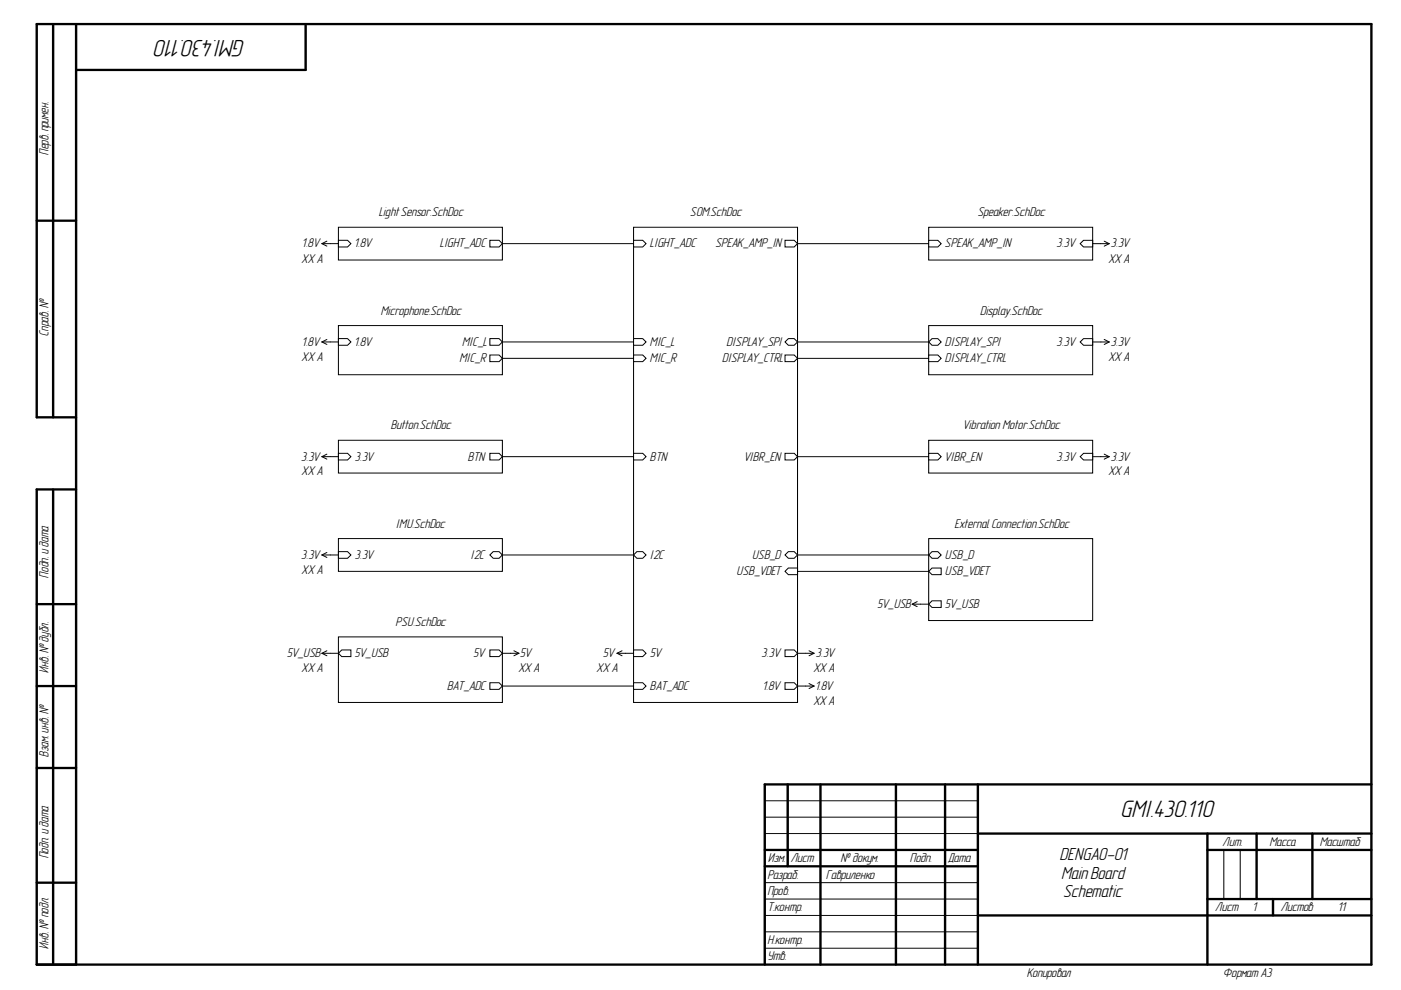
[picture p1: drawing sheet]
<svg xmlns="http://www.w3.org/2000/svg" width="297mm" height="210mm" viewBox="0 0 297 210" stroke-linecap="round" stroke-linejoin="round" font-family="sans-serif">
<g fill="none" stroke="#000" stroke-width=".5">
<path d="M11.3 5.1v83.4M16.1 5.1v199.4M64.8 5.1v9.7h-48.7M7.8 46.8h8.3M16.1 88.5h-8.3v-83.4h283v199.4h-283v-100.7h8.3M11.3 103.8v100.7M7.8 128.1h8.3M7.8 145.5h8.3M7.8 162.8h8.3M167 166.3v17.4M174 166.3v38.2M190 166.3v38.2"/>
<path d="M200.4 166.3v38.2M207.3 176.7h83.5M207.3 166.3v38.2M256 176.7v27.8M266.4 176.7v13.9M278.2 176.7v13.9M290.8 166.3h-128.7v38.2M7.8 187.1h8.3M162.1 180.2h45.2M162.1 183.7h45.2M207.3 194.1h83.5M256 180.2h34.8"/>
<path d="M256 190.6h34.8M269.9 190.6v3.5"/>
</g>
<path d="M162.1 176.7h45.2M162.1 173.3h45.2M162.1 169.8h45.2M207.3 176.7h48.7v17.4h-48.7zM162.1 197.6h45.2M162.1 194.1h45.2M162.1 190.6h45.2M162.1 187.1h45.2M259.5 180.2v10.4M262.9 180.2v10.4M162.1 201h45.2" fill="none" stroke="#000" stroke-width=".21"/>
<path d="M134.3 48.2h34.8v100.7h-34.8z" fill-rule="evenodd" fill="#fff"/>
<path d="M134.3 48.2h34.8v100.7h-34.8z" fill="none" stroke="#000" stroke-width=".21"/>
<path d="M134.3 137.8h2l.7 .7-.7 .7h-2z" fill-rule="evenodd" fill="#fff"/>
<path d="M134.3 137.8h2l.7 .7-.7 .7h-2z" fill="none" stroke="#000" stroke-width=".21"/>
<path d="M166.4 137.8h2l.7 .7-.7 .7h-2z" fill-rule="evenodd" fill="#fff"/>
<path d="M166.4 137.8h2l.7 .7-.7 .7h-2z" fill="none" stroke="#000" stroke-width=".21"/>
<path d="M166.4 144.8h2l.7 .7-.7 .7h-2z" fill-rule="evenodd" fill="#fff"/>
<path d="M166.4 144.8h2l.7 .7-.7 .7h-2z" fill="none" stroke="#000" stroke-width=".21"/>
<path d="M134.3 144.8h2l.7 .7-.7 .7h-2z" fill-rule="evenodd" fill="#fff"/>
<path d="M134.3 144.8h2l.7 .7-.7 .7h-2z" fill="none" stroke="#000" stroke-width=".21"/>
<path d="M135 117h1.3l.7 .7-.7 .7h-1.3l-.7-.7z" fill-rule="evenodd" fill="#fff"/>
<path d="M135 117h1.3l.7 .7-.7 .7h-1.3l-.7-.7z" fill="none" stroke="#000" stroke-width=".21"/>
<path d="M134.3 96.1h2l.7 .7-.7 .7h-2z" fill-rule="evenodd" fill="#fff"/>
<path d="M134.3 96.1h2l.7 .7-.7 .7h-2z" fill="none" stroke="#000" stroke-width=".21"/>
<path d="M134.3 75.3h2l.7 .7-.7 .7h-2z" fill-rule="evenodd" fill="#fff"/>
<path d="M134.3 75.3h2l.7 .7-.7 .7h-2z" fill="none" stroke="#000" stroke-width=".21"/>
<path d="M134.3 71.8h2l.7 .7-.7 .7h-2z" fill-rule="evenodd" fill="#fff"/>
<path d="M134.3 71.8h2l.7 .7-.7 .7h-2z" fill="none" stroke="#000" stroke-width=".21"/>
<path d="M134.3 50.9h2l.7 .8-.7 .7h-2z" fill-rule="evenodd" fill="#fff"/>
<path d="M134.3 50.9h2l.7 .8-.7 .7h-2z" fill="none" stroke="#000" stroke-width=".21"/>
<path d="M166.4 50.9h2l.7 .8-.7 .7h-2z" fill-rule="evenodd" fill="#fff"/>
<path d="M166.4 50.9h2l.7 .8-.7 .7h-2z" fill="none" stroke="#000" stroke-width=".21"/>
<path d="M166.4 72.5l.7-.7h1.3l.7 .7-.7 .7h-1.3z" fill-rule="evenodd" fill="#fff"/>
<path d="M166.4 72.5l.7-.7h1.3l.7 .7-.7 .7h-1.3z" fill="none" stroke="#000" stroke-width=".21"/>
<path d="M166.4 75.3h2l.7 .7-.7 .7h-2z" fill-rule="evenodd" fill="#fff"/>
<path d="M166.4 75.3h2l.7 .7-.7 .7h-2z" fill="none" stroke="#000" stroke-width=".21"/>
<path d="M166.4 96.1h2l.7 .7-.7 .7h-2z" fill-rule="evenodd" fill="#fff"/>
<path d="M166.4 96.1h2l.7 .7-.7 .7h-2z" fill="none" stroke="#000" stroke-width=".21"/>
<path d="M166.4 117.7l.7-.7h1.3l.7 .7-.7 .7h-1.3z" fill-rule="evenodd" fill="#fff"/>
<path d="M166.4 117.7l.7-.7h1.3l.7 .7-.7 .7h-1.3z" fill="none" stroke="#000" stroke-width=".21"/>
<path d="M166.4 121.1l.7-.7h2v1.4h-2z" fill-rule="evenodd" fill="#fff"/>
<path d="M166.4 121.1l.7-.7h2v1.4h-2z" fill="none" stroke="#000" stroke-width=".21"/>
<path d="M71.8 114.2h34.7v6.9h-34.7z" fill-rule="evenodd" fill="#fff"/>
<path d="M71.8 114.2h34.7v6.9h-34.7z" fill="none" stroke="#000" stroke-width=".21"/>
<path d="M103.9 117.7l.7-.7h1.2l.7 .7-.7 .7h-1.2z" fill-rule="evenodd" fill="#fff"/>
<path d="M103.9 117.7l.7-.7h1.2l.7 .7-.7 .7h-1.2z" fill="none" stroke="#000" stroke-width=".21"/>
<path d="M71.8 117h1.9l.7 .7-.7 .7h-1.9z" fill-rule="evenodd" fill="#fff"/>
<path d="M71.8 117h1.9l.7 .7-.7 .7h-1.9z" fill="none" stroke="#000" stroke-width=".21"/>
<path d="M71.8 69h34.7v10.5h-34.7z" fill-rule="evenodd" fill="#fff"/>
<path d="M71.8 69h34.7v10.5h-34.7z" fill="none" stroke="#000" stroke-width=".21"/>
<path d="M103.9 71.8h1.9l.7 .7-.7 .7h-1.9z" fill-rule="evenodd" fill="#fff"/>
<path d="M103.9 71.8h1.9l.7 .7-.7 .7h-1.9z" fill="none" stroke="#000" stroke-width=".21"/>
<path d="M71.8 71.8h1.9l.7 .7-.7 .7h-1.9z" fill-rule="evenodd" fill="#fff"/>
<path d="M71.8 71.8h1.9l.7 .7-.7 .7h-1.9z" fill="none" stroke="#000" stroke-width=".21"/>
<path d="M103.9 75.3h1.9l.7 .7-.7 .7h-1.9z" fill-rule="evenodd" fill="#fff"/>
<path d="M103.9 75.3h1.9l.7 .7-.7 .7h-1.9z" fill="none" stroke="#000" stroke-width=".21"/>
<path d="M196.9 48.2h34.8v6.9h-34.8z" fill-rule="evenodd" fill="#fff"/>
<path d="M196.9 48.2h34.8v6.9h-34.8z" fill="none" stroke="#000" stroke-width=".21"/>
<path d="M196.9 51h1.9l.7 .7-.7 .7h-1.9z" fill-rule="evenodd" fill="#fff"/>
<path d="M196.9 51h1.9l.7 .7-.7 .7h-1.9z" fill="none" stroke="#000" stroke-width=".21"/>
<path d="M229 51.7l.7-.7h2v1.4h-2z" fill-rule="evenodd" fill="#fff"/>
<path d="M229 51.7l.7-.7h2v1.4h-2z" fill="none" stroke="#000" stroke-width=".21"/>
<path d="M196.9 69h34.8v10.5h-34.8z" fill-rule="evenodd" fill="#fff"/>
<path d="M196.9 69h34.8v10.5h-34.8z" fill="none" stroke="#000" stroke-width=".21"/>
<path d="M196.9 72.5l.7-.7h1.2l.7 .7-.7 .7h-1.2z" fill-rule="evenodd" fill="#fff"/>
<path d="M196.9 72.5l.7-.7h1.2l.7 .7-.7 .7h-1.2z" fill="none" stroke="#000" stroke-width=".21"/>
<path d="M196.9 75.3h1.9l.7 .7-.7 .7h-1.9z" fill-rule="evenodd" fill="#fff"/>
<path d="M196.9 75.3h1.9l.7 .7-.7 .7h-1.9z" fill="none" stroke="#000" stroke-width=".21"/>
<path d="M229 72.5l.7-.7h2v1.4h-2z" fill-rule="evenodd" fill="#fff"/>
<path d="M229 72.5l.7-.7h2v1.4h-2z" fill="none" stroke="#000" stroke-width=".21"/>
<path d="M71.8 135h34.7v13.9h-34.7z" fill-rule="evenodd" fill="#fff"/>
<path d="M71.8 135h34.7v13.9h-34.7z" fill="none" stroke="#000" stroke-width=".21"/>
<path d="M103.9 137.8h1.9l.7 .7-.7 .7h-1.9z" fill-rule="evenodd" fill="#fff"/>
<path d="M103.9 137.8h1.9l.7 .7-.7 .7h-1.9z" fill="none" stroke="#000" stroke-width=".21"/>
<path d="M72.5 137.8h1.9v1.4h-1.9l-.7-.7z" fill-rule="evenodd" fill="#fff"/>
<path d="M72.5 137.8h1.9v1.4h-1.9l-.7-.7z" fill="none" stroke="#000" stroke-width=".21"/>
<path d="M103.9 144.8h1.9l.7 .7-.7 .7h-1.9z" fill-rule="evenodd" fill="#fff"/>
<path d="M103.9 144.8h1.9l.7 .7-.7 .7h-1.9z" fill="none" stroke="#000" stroke-width=".21"/>
<path d="M71.8 93.3h34.7v7h-34.7z" fill-rule="evenodd" fill="#fff"/>
<path d="M71.8 93.3h34.7v7h-34.7z" fill="none" stroke="#000" stroke-width=".21"/>
<path d="M103.9 96.1h1.9l.7 .7-.7 .7h-1.9z" fill-rule="evenodd" fill="#fff"/>
<path d="M103.9 96.1h1.9l.7 .7-.7 .7h-1.9z" fill="none" stroke="#000" stroke-width=".21"/>
<path d="M71.8 96.1h1.9l.7 .7-.7 .7h-1.9z" fill-rule="evenodd" fill="#fff"/>
<path d="M71.8 96.1h1.9l.7 .7-.7 .7h-1.9z" fill="none" stroke="#000" stroke-width=".21"/>
<path d="M71.8 48.2h34.7v6.9h-34.7z" fill-rule="evenodd" fill="#fff"/>
<path d="M71.8 48.2h34.7v6.9h-34.7z" fill="none" stroke="#000" stroke-width=".21"/>
<path d="M103.9 50.9h1.9l.7 .8-.7 .7h-1.9z" fill-rule="evenodd" fill="#fff"/>
<path d="M103.9 50.9h1.9l.7 .8-.7 .7h-1.9z" fill="none" stroke="#000" stroke-width=".21"/>
<path d="M71.8 50.9h1.9l.7 .8-.7 .7h-1.9z" fill-rule="evenodd" fill="#fff"/>
<path d="M71.8 50.9h1.9l.7 .8-.7 .7h-1.9z" fill="none" stroke="#000" stroke-width=".21"/>
<path d="M196.9 114.2h34.8v17.4h-34.8z" fill-rule="evenodd" fill="#fff"/>
<path d="M196.9 114.2h34.8v17.4h-34.8z" fill="none" stroke="#000" stroke-width=".21"/>
<path d="M196.9 128.1l.7-.7h1.9v1.4h-1.9z" fill-rule="evenodd" fill="#fff"/>
<path d="M196.9 128.1l.7-.7h1.9v1.4h-1.9z" fill="none" stroke="#000" stroke-width=".21"/>
<path d="M196.9 117.7l.7-.7h1.2l.7 .7-.7 .7h-1.2z" fill-rule="evenodd" fill="#fff"/>
<path d="M196.9 117.7l.7-.7h1.2l.7 .7-.7 .7h-1.2z" fill="none" stroke="#000" stroke-width=".21"/>
<path d="M196.9 121.1l.7-.7h1.9v1.4h-1.9z" fill-rule="evenodd" fill="#fff"/>
<g fill="none" stroke="#000" stroke-width=".21">
<path d="M68.2 51.7l1.1 .5M68.2 51.7h1.8M69.3 51.1l-1.1 .6M68.2 72.5l1.1 .5M68.2 72.5h1.8M69.3 72l-1.1 .5M68.2 96.8l1.1 .5M68.2 96.8h1.8M69.3 96.3l-1.1 .5M68.2 117.7l1.1 .5M68.2 117.7h1.8M69.3 117.1l-1.1 .6"/>
<path d="M196.9 121.1l.7-.7h1.9v1.4h-1.9z"/>
</g>
<path d="M196.9 93.4h34.8v6.9h-34.8z" fill-rule="evenodd" fill="#fff"/>
<path d="M196.9 93.4h34.8v6.9h-34.8z" fill="none" stroke="#000" stroke-width=".21"/>
<path d="M196.9 96.1h1.9l.7 .7-.7 .7h-1.9z" fill-rule="evenodd" fill="#fff"/>
<path d="M196.9 96.1h1.9l.7 .7-.7 .7h-1.9z" fill="none" stroke="#000" stroke-width=".21"/>
<path d="M229 96.8l.7-.7h2v1.4h-2z" fill-rule="evenodd" fill="#fff"/>
<g fill="none" stroke="#000" stroke-width=".21">
<path d="M70 51.7h1.8M106.5 51.7h27.8M169.1 51.7h27.8M231.7 51.7h3.5M234.1 51.1l1.1 .6M235.2 51.7l-1.1 .5M70 72.5h1.8M106.5 72.5h27.8M106.5 76h27.8M169.1 72.5h27.8M169.1 76h27.8M231.7 72.5h3.5"/>
<path d="M234.1 72l1.1 .5M235.2 72.5l-1.1 .5M70 96.8h1.8M106.5 96.8h27.8M169.1 96.8h27.8M229 96.8l.7-.7h2v1.4h-2zM231.7 96.8h3.5M234.1 96.3l1.1 .5M235.2 96.8l-1.1 .6M70 117.7h1.8M106.5 117.7h27.8M169.1 117.7h27.8"/>
<path d="M68.2 138.5h3.6M68.2 138.5l1.1 .5M69.3 138l-1.1 .5M106.5 138.5h3.5M109 138l1 .5M110 138.5l-1 .5M130.8 138.5l1.1 .5M130.8 138.5h3.5M131.9 138l-1.1 .5M169.1 138.5h3.5M169.1 121.1h27.8M171.5 138l1.1 .5"/>
<path d="M172.6 138.5l-1.1 .5M193.4 128.1l1.1 .5M193.4 128.1h3.5M194.5 127.6l-1.1 .5M106.5 145.5h27.8M169.1 145.5h3.5M171.5 144.9l1.1 .6M172.6 145.5l-1.1 .5"/>
</g>
<g font-size="5.1">
<text x="51.8" y="8.5" transform="rotate(-180 51.8 8.5)">GMI.430.110</text>
<text x="237.7" y="173.3">GMI.430.110</text>
</g>
<g font-size="3.7">
<text x="224.8" y="182.4">DENGAO-01</text>
<text x="225.1" y="186.3">MainBoard</text>
<text x="225.5" y="190.2">Schematic</text>
</g>
<g font-size="2.8">
<text x="10.3" y="32.9" transform="rotate(-90 10.3 32.9)">Перв. примен.</text>
<text x="10.3" y="71.1" transform="rotate(-90 10.3 71.1)">Справ. №</text>
<text x="10.3" y="122.5" transform="rotate(-90 10.3 122.5)">Подп. идата</text>
<text x="10.3" y="142.7" transform="rotate(-90 10.3 142.7)">Инв. №дубл.</text>
<text x="10.3" y="160.4" transform="rotate(-90 10.3 160.4)">Взам. инв. №</text>
<text x="10.3" y="182" transform="rotate(-90 10.3 182)">Подп. и дата</text>
<text x="10.3" y="201.1" transform="rotate(-90 10.3 201.1)">Инв. №подл.</text>
</g>
<g font-size="2.7">
<text x="80.4" y="45.9">LightSensor.SchDoc</text>
<text x="146.4" y="45.9">SOM.SchDoc</text>
<text x="207.4" y="45.9">Speaker.SchDoc</text>
<text x="64.2" y="52.5">1.8V</text>
<text x="75.2" y="52.5">1.8V</text>
<text x="93.3" y="52.5">LIGHT_ADC</text>
<text x="137.9" y="52.5">LIGHT_ADC</text>
<text x="151.7" y="52.5">SPEAK_AMP_IN</text>
<text x="200.4" y="52.5">SPEAK_AMP_IN</text>
<text x="224" y="52.5">3.3V</text>
<text x="235.5" y="52.5">3.3V</text>
<text x="64" y="55.7">XXA</text>
<text x="235.1" y="55.7">XXA</text>
<text x="80.8" y="66.7">Microphone.SchDoc</text>
<text x="207.9" y="66.7">Display.SchDoc</text>
<text x="64" y="76.5">XXA</text>
<text x="64.2" y="73.3">1.8V</text>
<text x="75.2" y="73.3">1.8V</text>
<text x="97.5" y="76.8">MIC_R</text>
<text x="98.1" y="73.3">MIC_L</text>
<text x="137.9" y="76.8">MIC_R</text>
<text x="137.9" y="73.3">MIC_L</text>
<text x="153.2" y="76.8">DISPLAY_CTRL</text>
<text x="154.1" y="73.3">DISPLAY_SPI</text>
<text x="200.4" y="73.3">DISPLAY_SPI</text>
<text x="200.4" y="76.8">DISPLAY_CTRL</text>
<text x="224" y="73.3">3.3V</text>
<text x="235.1" y="76.5">XXA</text>
<text x="235.5" y="73.3">3.3V</text>
<text x="82.9" y="91">Button.SchDoc</text>
<text x="204.3" y="91">Vibration Motor.SchDoc</text>
<text x="63.8" y="97.7">3.3V</text>
<text x="64" y="100.8">XXA</text>
<text x="75.2" y="97.7">3.3V</text>
<text x="99.2" y="97.7">BTN</text>
<text x="137.9" y="97.7">BTN</text>
<text x="157.8" y="97.7">VIBR_EN</text>
<text x="200.4" y="97.7">VIBR_EN</text>
<text x="224" y="97.7">3.3V</text>
<text x="235.1" y="100.8">XXA</text>
<text x="235.5" y="97.7">3.3V</text>
<text x="84" y="111.9">IMU.SchDoc</text>
<text x="202.5" y="111.9">ExternalConnection.SchDoc</text>
<text x="63.8" y="118.5">3.3V</text>
<text x="75.2" y="118.5">3.3V</text>
<text x="99.8" y="118.5">I2C</text>
<text x="137.9" y="118.5">I2C</text>
<text x="159.5" y="118.5">USB_D</text>
<text x="200.4" y="118.5">USB_D</text>
<text x="64" y="121.7">XXA</text>
<text x="156.2" y="122">USB_VDET</text>
<text x="200.4" y="122">USB_VDET</text>
<text x="186.1" y="128.9">5V_USB</text>
<text x="200.4" y="128.9">5V_USB</text>
<text x="83.9" y="132.7">PSU.SchDoc</text>
<text x="60.9" y="139.3">5V_USB</text>
<text x="64" y="142.5">XXA</text>
<text x="75.2" y="139.3">5V_USB</text>
<text x="100.4" y="139.3">5V</text>
<text x="110" y="142.5">XXA</text>
<text x="110.3" y="139.3">5V</text>
<text x="126.5" y="142.5">XXA</text>
<text x="127.9" y="139.3">5V</text>
<text x="137.9" y="139.3">5V</text>
<text x="161.5" y="139.3">3.3V</text>
<text x="172.5" y="142.5">XXA</text>
<text x="173" y="139.3">3.3V</text>
<text x="94.8" y="146.3">BAT_ADC</text>
<text x="137.9" y="146.3">BAT_ADC</text>
<text x="161.8" y="146.3">1.8V</text>
<text x="172.5" y="149.4">XXA</text>
<text x="173" y="146.3">1.8V</text>
<text x="259.3" y="179.3">Лит.</text>
<text x="269.2" y="179.3">Масса</text>
<text x="279.9" y="179.3">Масштаб</text>
<text x="162.9" y="182.7">Изм.</text>
<text x="167.7" y="182.7">Лист</text>
<text x="178.3" y="182.7">№докум.</text>
<text x="193" y="182.7">Подп.</text>
<text x="201.1" y="182.7">Дата</text>
<text x="162.8" y="189.7">Пров.</text>
<text x="162.8" y="186.3">Разраб.</text>
<text x="175.2" y="186.3">Гавриленко</text>
<text x="162.8" y="193.2">Т.контр.</text>
<text x="257.7" y="193.2">Лист</text>
<text x="265.7" y="193.2">1</text>
<text x="271.6" y="193.2">Листов</text>
<text x="283.8" y="193.2">11</text>
<text x="162.8" y="203.6">Утв.</text>
<text x="162.8" y="200.1">Н.контр.</text>
<text x="217.8" y="207.1">Копировал</text>
<text x="259.4" y="207.1">Формат А3</text>
</g>
</svg>
